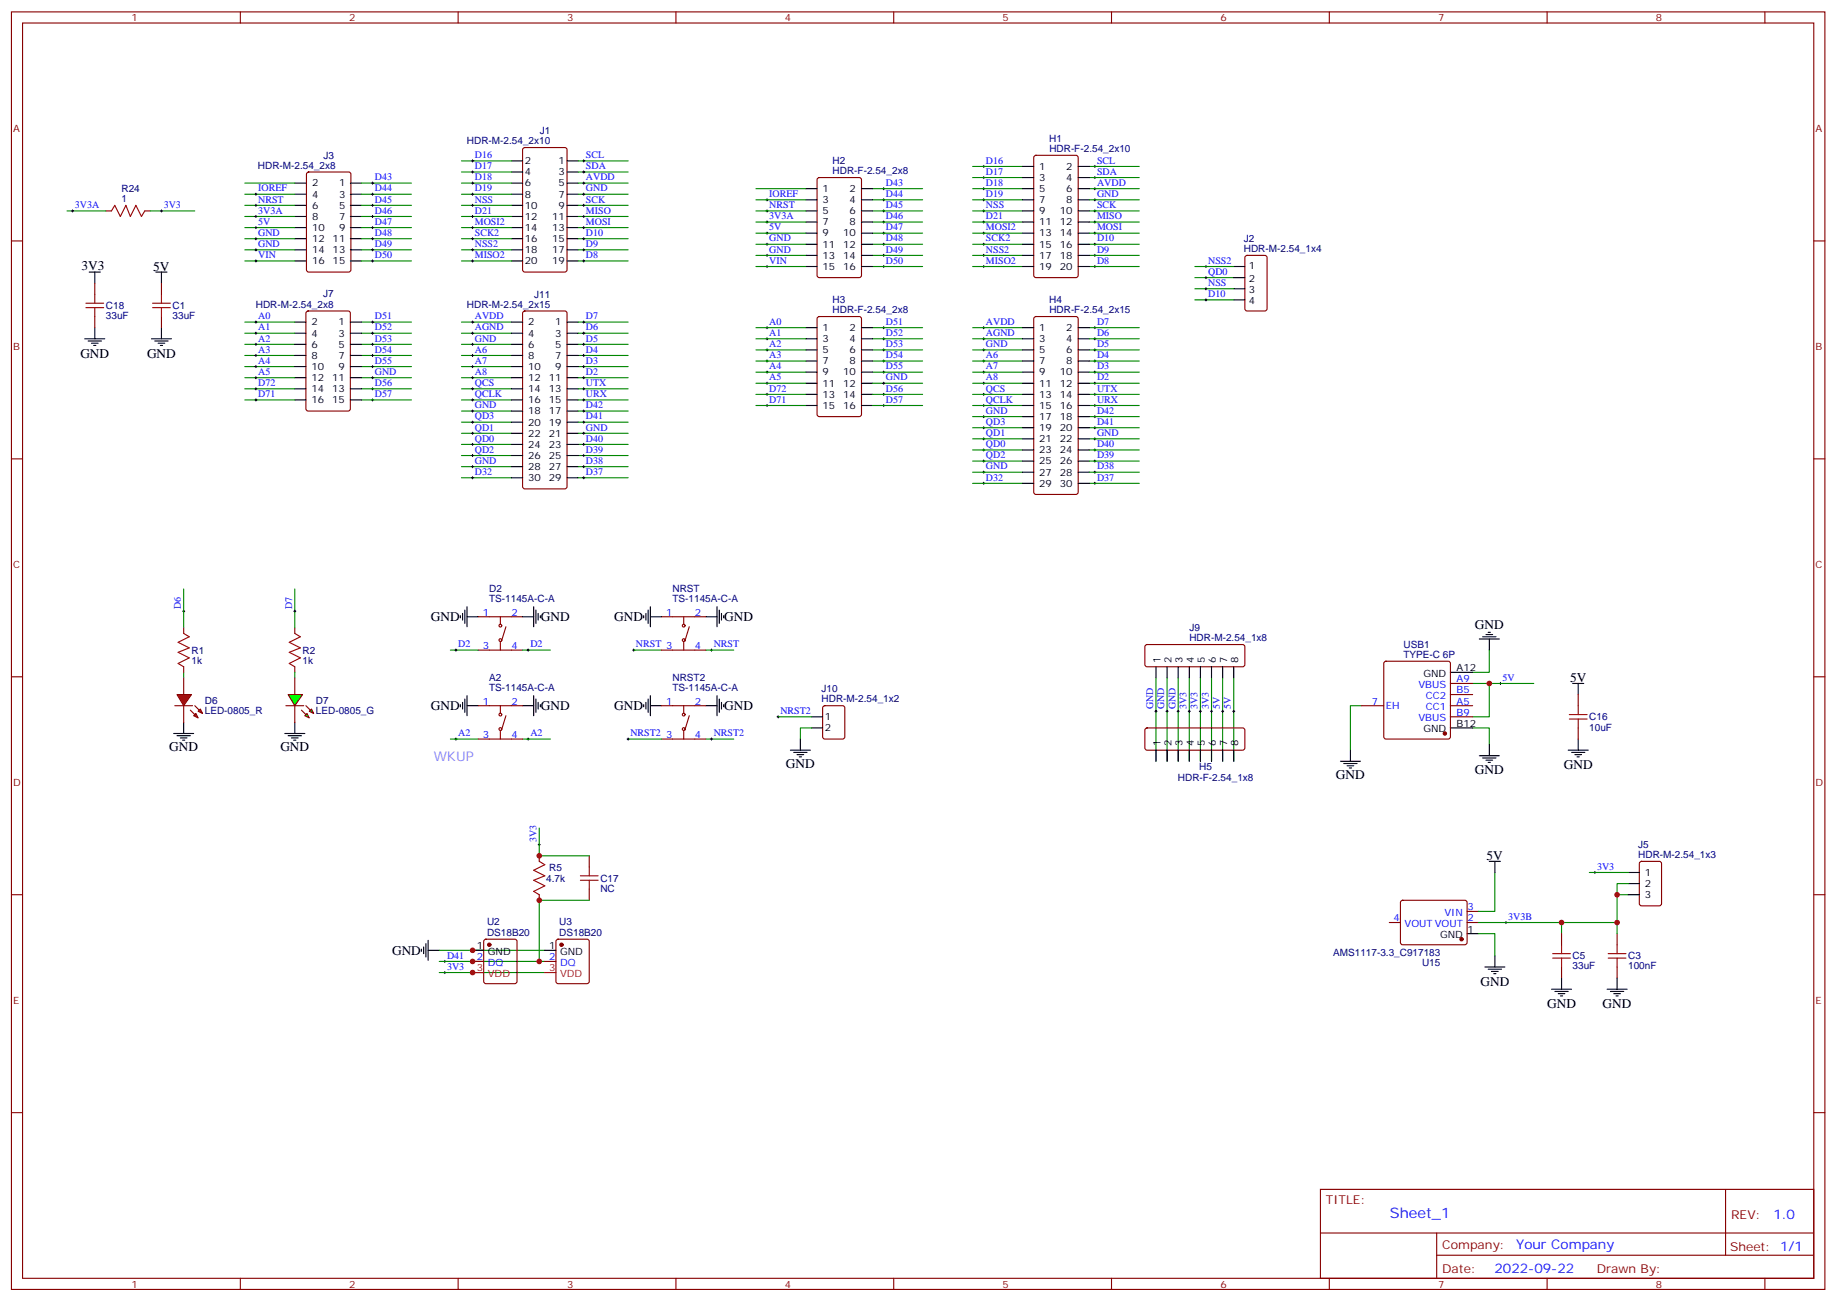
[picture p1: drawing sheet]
<svg xmlns="http://www.w3.org/2000/svg" width="583mm" height="413mm" viewBox="0 0 583 413" stroke-linecap="round" stroke-linejoin="round" font-family="sans-serif">
<g fill="none" stroke="#870000" stroke-width=".35">
<path d="M3.6 3.8h575.8v405.3h-575.8zM7.2 7.3h568.6v398.3h-568.6zM76.3 3.8v3.5M145.5 3.8v3.5M214.6 3.8v3.5M283.7 3.8v3.5M352.9 3.8v3.5M422 3.8v3.5M491.2 3.8v3.5M560.3 3.8v3.5M97.5 54.8l.5-.2h12.7l.7 .4v30.6l-.5 .7h-12.9l-.6-.4-.1-30.6zM166.1 47l.5-.2h12.7l.7 .4v38.4l-.4 .7h-13l-.6-.4-.1-38.4z"/>
<path d="M3.6 76.4h3.6M575.8 76.4h3.6M3.6 145.6h3.6M575.8 145.6h3.6M3.6 214.7h3.6M575.8 214.7h3.6M3.6 283.9h3.6M575.8 283.9h3.6M3.6 353h3.6M575.8 353h3.6M419.2 377.4h156.6v28.2h-156.6zM547.8 377.4v20.9"/>
<path d="M419.2 391.2h156.5M456.1 398.3h119.6M456.1 391.2v14.1M76.3 405.6v3.5M145.5 405.6v3.5M214.6 405.6v3.5M283.7 405.6v3.5M352.9 405.6v3.5M422 405.6v3.5M491.2 405.6v3.5M560.3 405.6v3.5"/>
</g>
<g fill="none" stroke="#000" stroke-width=".35">
<path d="M93.6 58.1h3.5M111.2 58.1h3.6M162.4 58.1h3.5M162.4 51h3.5M162.4 54.6h3.5M180 58.1h3.6M180 51h3.6M180 54.6h3.6M93.6 61.6h3.5M93.6 65.2h3.5M93.6 68.7h3.5M93.6 72.2h3.5"/>
<path d="M93.6 75.7h3.5M93.6 79.3h3.5M111.2 61.6h3.6M111.2 65.2h3.6M111.2 68.7h3.6M111.2 72.2h3.6M111.2 75.7h3.6M111.2 79.3h3.6M162.4 61.6h3.5M162.4 65.2h3.5M162.4 68.7h3.5M162.4 72.2h3.5"/>
<path d="M162.4 75.7h3.5M162.4 79.3h3.5M180 61.6h3.6M180 65.2h3.6M180 68.7h3.6M180 72.2h3.6M180 75.7h3.6M180 79.3h3.6M28.3 86.3h3.6M30.1 86.3v3.6M93.6 82.8h3.5M111.2 82.8h3.6"/>
<path d="M162.4 82.8h3.5M180 82.8h3.6M26.9 107.5h6.4M28 108.2h4.2M29 108.9h2.2M29.7 109.6h.7M30.1 104v3.5M55.1 232.7h6.4M56.2 233.4h4.2M57.3 234.1h2.1M58 234.8h.7M58.3 229.2v3.5"/>
</g>
<path d="M58 193.9h.7M58.3 193.6v.7" fill="none" stroke="#000" stroke-width=".32"/>
<path d="M58.3 213.3v1.8" fill="none" stroke="#008700" stroke-width=".35"/>
<g fill="#f00" stroke="#870000" stroke-width=".35">
<path d="M56.2 220.4h4.6l-2.5 3.5z"/>
<path d="M55.5 223.9h5.6z"/>
</g>
<g fill="#870000" stroke="#870000" stroke-width=".35">
<path d="M61.8 223.9l1.5 1.4z"/>
<path d="M60.4 225.3l1.4 1.4z"/>
</g>
<g fill="#f00" stroke="#870000" stroke-width=".35">
<path d="M62.9 225.7l.7-.7 .7 1.4z"/>
<path d="M61.5 227.1l.7-.7 .7 1.4z"/>
</g>
<g fill="none" stroke="#870000" stroke-width=".35">
<path d="M259.6 56.5l.5-.2h12.7l.7 .5v30.6l-.5 .6-12.9 .1-.6-.5-.1-30.6zM328.4 49.5l.5-.2h12.7l.6 .4 .1 37.7-.5 .6-12.9 .1-.7-.5v-37.6zM259.6 100.6l.5-.2h12.7l.7 .5v30.6l-.5 .6-12.9 .1-.6-.5-.1-30.6zM328.4 100.6l.5-.2h12.7l.6 .5 .1 55.3-.5 .6-12.9 .1-.7-.5v-55.3zM58.3 199.2v1.8M93.6 199.2v1.8M151.8 195.7h14.1M158.9 195.7v2.5M160.6 198.9l-1.4 4.5M58.3 211.6v1.7M58.3 215.1v5.3M93.6 211.6v1.7"/>
<path d="M93.6 215.1v5.3M151.8 206.3h14.1M158.9 203.8v2.5M58.3 223.9v5.3M93.6 223.9v5.3"/>
<circle cx="158.9" cy="198.5" r=".44"/>
<circle cx="158.9" cy="203.1" r=".44"/>
</g>
<g fill="none" stroke="#008700" stroke-width=".35">
<path d="M77.7 58.1h15.9M114.8 58.1h15.8M146.5 51h15.9M146.5 54.6h15.9M146.5 58.1h15.9M183.6 51h15.8M183.6 54.6h15.8M183.6 58.1h15.8M240 59.9h15.9M277 59.9h15.9M308.8 59.9h15.9M308.8 52.8h15.9"/>
<path d="M308.8 56.3h15.9M345.8 59.9h15.9M345.8 52.8h15.9M345.8 56.3h15.9M77.7 61.6h15.9M77.7 65.2h15.9M77.7 68.7h15.9M77.7 72.2h15.9M77.7 75.7h15.9M77.7 79.3h15.9M114.8 61.6h15.8M114.8 65.2h15.8"/>
<path d="M114.8 68.7h15.8M114.8 72.2h15.8M114.8 75.7h15.8M114.8 79.3h15.8M146.5 61.6h15.9M146.5 65.2h15.9M146.5 68.7h15.9M146.5 72.2h15.9M146.5 75.7h15.9M146.5 79.3h15.9M183.6 61.6h15.8M183.6 65.2h15.8"/>
<path d="M183.6 68.7h15.8M183.6 72.2h15.8M183.6 75.7h15.8M183.6 79.3h15.8M240 77.5h15.9M240 74h15.9M240 70.4h15.9M240 66.9h15.9M240 63.4h15.9M277 77.5h15.9M277 74h15.9M277 70.4h15.9"/>
<path d="M277 66.9h15.9M277 63.4h15.9M308.8 77.5h15.9M308.8 74h15.9M308.8 70.4h15.9M308.8 66.9h15.9M308.8 63.4h15.9M345.8 77.5h15.9M345.8 74h15.9M345.8 70.4h15.9M345.8 66.9h15.9M345.8 63.4h15.9"/>
<path d="M77.7 82.8h15.9M114.8 82.8h15.8M146.5 82.8h15.9M183.6 82.8h15.8M240 84.6h15.9M240 81h15.9M277 84.6h15.9M277 81h15.9M308.8 84.6h15.9M308.8 81h15.9M345.8 84.6h15.9M345.8 81h15.9"/>
<path d="M77.7 102.2h15.9M77.7 105.7h15.9M77.7 109.3h15.9M77.7 112.8h15.9M77.7 116.3h15.9M77.7 119.8h15.9M114.8 102.2h15.8M114.8 105.7h15.8M114.8 109.3h15.8M114.8 112.8h15.8M114.8 116.3h15.8M146.5 102.2h15.9"/>
<path d="M146.5 105.7h15.9M146.5 109.3h15.9M146.5 112.8h15.9M146.5 116.3h15.9M146.5 119.8h15.9M183.6 102.2h15.8M183.6 105.7h15.8M183.6 109.3h15.8M183.6 112.8h15.8M183.6 116.3h15.8M183.6 119.8h15.8M240 118.1h15.9"/>
<path d="M240 114.5h15.9M240 111h15.9M240 107.5h15.9M240 104h15.9M277 118.1h15.9M277 114.5h15.9M277 111h15.9M277 107.5h15.9M277 104h15.9M308.8 118.1h15.9M308.8 114.5h15.9M308.8 111h15.9"/>
<path d="M308.8 107.5h15.9M308.8 104h15.9M345.8 118.1h15.9M345.8 114.5h15.9M345.8 111h15.9M345.8 107.5h15.9M345.8 104h15.9M77.7 123.4h15.9M77.7 126.9h15.9M146.5 123.4h15.9M146.5 126.9h15.9M146.5 130.4h15.9"/>
<path d="M146.5 133.9h15.9M146.5 137.5h15.9M183.6 123.4h15.8M183.6 126.9h15.8M183.6 130.4h15.8M183.6 133.9h15.8M183.6 137.5h15.8M240 128.7h15.9M240 125.1h15.9M240 121.6h15.9M308.8 139.2h15.9M308.8 128.7h15.9"/>
<path d="M308.8 125.1h15.9M308.8 121.6h15.9M308.8 135.7h15.9M308.8 132.2h15.9M345.8 139.2h15.9M345.8 128.7h15.9M345.8 125.1h15.9M345.8 121.6h15.9M345.8 135.7h15.9M345.8 132.2h15.9M146.5 141h15.9M146.5 144.5h15.9"/>
<path d="M146.5 148.1h15.9M146.5 151.6h15.9M183.6 141h15.8M183.6 144.5h15.8M183.6 148.1h15.8M183.6 151.6h15.8M308.8 153.4h15.9M308.8 149.8h15.9M308.8 146.3h15.9M308.8 142.8h15.9M345.8 153.4h15.9M345.8 149.8h15.9"/>
<path d="M345.8 146.3h15.9M345.8 142.8h15.9M58.3 186.9v12.3M93.6 186.9v12.3M93.6 213.3v1.8M143 206.3h8.8M165.9 206.3h8.8"/>
</g>
<path d="M58.3 201l1.8 1-3.5 1.8 3.5 1.8-3.5 1.4 3.5 1.7-3.5 1.8 1.7 1.1M93.6 201l1.8 1-3.6 1.8 3.6 1.8-3.6 1.4 3.6 1.7-3.6 1.8 1.8 1.1" fill="none" stroke="#a10000" stroke-width=".35"/>
<g fill="none" stroke="#000" stroke-width=".32">
<path d="M117.9 58.1h.7M118.3 57.7v.8M149.7 51h.7M149.7 54.6h.7M149.7 58.1h.7M150 50.7v.7M150 54.2v.7M150 57.7v.8M185 51h.7M185 54.6h.7M185 58.1h.7M185.3 50.7v.7"/>
<path d="M185.3 54.2v.7M185.3 57.7v.8M280.2 59.9h.7M280.6 59.5v.7M312 59.9h.7M312 56.3h.7M312 52.8h.7M312.3 52.5v.7M312.3 56v.7M312.3 59.5v.7M347.2 59.9h.7M347.2 56.3h.7"/>
<path d="M347.2 52.8h.7M347.6 52.5v.7M347.6 56v.7M347.6 59.5v.7M80.9 61.6h.7M80.9 65.2h.7M80.9 68.7h.7M80.9 72.2h.7M80.9 75.7h.7M80.9 79.3h.7M81.2 61.3v.7M81.2 64.8v.7"/>
<path d="M81.2 68.3v.7M81.2 71.9v.7M81.2 75.4v.7M81.2 78.9v.7M117.9 61.6h.7M117.9 65.2h.7M117.9 68.7h.7M117.9 72.2h.7M117.9 75.7h.7M117.9 79.3h.7M118.3 61.3v.7M118.3 64.8v.7"/>
<path d="M118.3 68.3v.7M118.3 71.9v.7M118.3 75.4v.7M118.3 78.9v.7M149.7 61.6h.7M149.7 65.2h.7M149.7 68.7h.7M149.7 72.2h.7M149.7 75.7h.7M149.7 79.3h.7M150 61.3v.7M150 64.8v.7"/>
<path d="M150 68.3v.7M150 71.9v.7M150 75.4v.7M150 78.9v.7M185 61.6h.7M185 65.2h.7M185 68.7h.7M185 72.2h.7M185 75.7h.7M185 79.3h.7M185.3 61.3v.7M185.3 64.8v.7"/>
<path d="M185.3 68.3v.7M185.3 71.9v.7M185.3 75.4v.7M185.3 78.9v.7M243.2 77.5h.7M243.2 74h.7M243.2 70.4h.7M243.2 66.9h.7M243.2 63.4h.7M243.5 63v.7M243.5 66.6v.7M243.5 70.1v.7"/>
<path d="M243.5 73.6v.7M243.5 77.2v.7M280.2 77.5h.7M280.2 74h.7M280.2 70.4h.7M280.2 66.9h.7M280.2 63.4h.7M280.6 63v.7M280.6 66.6v.7M280.6 70.1v.7M280.6 73.6v.7M280.6 77.2v.7"/>
<path d="M312 77.5h.7M312 74h.7M312 70.4h.7M312 66.9h.7M312 63.4h.7M312.3 63v.7M312.3 66.6v.7M312.3 70.1v.7M312.3 73.6v.7M312.3 77.2v.7M347.2 77.5h.7M347.2 74h.7"/>
<path d="M347.2 70.4h.7M347.2 66.9h.7M347.2 63.4h.7M347.6 63v.7M347.6 66.6v.7M347.6 70.1v.7M347.6 73.6v.7M347.6 77.2v.7M80.9 82.8h.7M81.2 82.4v.7M117.9 82.8h.7M118.3 82.4v.7"/>
<path d="M149.7 82.8h.7M150 82.4v.7M185 82.8h.7M185.3 82.4v.7M243.2 84.6h.7M243.2 81h.7M243.5 80.7v.7M243.5 84.2v.7M280.2 84.6h.7M280.2 81h.7M280.6 80.7v.7M280.6 84.2v.7"/>
<path d="M312 84.6h.7M312 81h.7M312.3 80.7v.7M312.3 84.2v.7M347.2 84.6h.7M347.2 81h.7M347.6 80.7v.7M347.6 84.2v.7M80.9 102.2h.7M80.9 105.7h.7M80.9 109.3h.7M80.9 112.8h.7"/>
<path d="M80.9 116.3h.7M80.9 119.8h.7M81.2 101.8v.8M81.2 105.4v.7M81.2 108.9v.7M81.2 112.4v.7M81.2 116v.7M81.2 119.5v.7M117.9 102.2h.7M117.9 105.7h.7M117.9 109.3h.7M117.9 112.8h.7"/>
<path d="M117.9 116.3h.7M118.3 101.8v.8M118.3 105.4v.7M118.3 108.9v.7M118.3 112.4v.7M118.3 116v.7M149.7 102.2h.7M149.7 105.7h.7M149.7 109.3h.7M149.7 112.8h.7M149.7 116.3h.7M149.7 119.8h.7"/>
<path d="M150 101.8v.8M150 105.4v.7M150 108.9v.7M150 112.4v.7M150 116v.7M150 119.5v.7M185 102.2h.7M185 105.7h.7M185 109.3h.7M185 112.8h.7M185 116.3h.7M185 119.8h.7"/>
<path d="M185.3 101.8v.8M185.3 105.4v.7M185.3 108.9v.7M185.3 112.4v.7M185.3 116v.7M185.3 119.5v.7M243.2 118.1h.7M243.2 114.5h.7M243.2 111h.7M243.2 107.5h.7M243.2 104h.7M243.5 103.6v.7"/>
<path d="M243.5 107.1v.7M243.5 110.7v.7M243.5 114.2v.7M243.5 117.7v.7M280.2 118.1h.7M280.2 114.5h.7M280.2 111h.7M280.2 107.5h.7M280.2 104h.7M280.6 103.6v.7M280.6 107.1v.7M280.6 110.7v.7"/>
<path d="M280.6 114.2v.7M280.6 117.7v.7M312 118.1h.7M312 114.5h.7M312 111h.7M312 107.5h.7M312 104h.7M312.3 103.6v.7M312.3 107.1v.7M312.3 110.7v.7M312.3 114.2v.7M312.3 117.7v.7"/>
<path d="M347.2 118.1h.7M347.2 114.5h.7M347.2 111h.7M347.2 107.5h.7M347.2 104h.7M347.6 103.6v.7M347.6 107.1v.7M347.6 110.7v.7M347.6 114.2v.7M347.6 117.7v.7M80.9 123.4h.7M80.9 126.9h.7"/>
<path d="M81.2 123v.7M81.2 126.5v.7M149.7 123.4h.7M149.7 126.9h.7M149.7 130.4h.7M149.7 133.9h.7M149.7 137.5h.7M150 123v.7M150 126.5v.7M150 130.1v.7M150 133.6v.7M150 137.1v.7"/>
<path d="M185 123.4h.7M185 126.9h.7M185 130.4h.7M185 133.9h.7M185 137.5h.7M185.3 123v.7M185.3 126.5v.7M185.3 130.1v.7M185.3 133.6v.7M185.3 137.1v.7M243.2 128.7h.7M243.2 125.1h.7"/>
<path d="M243.2 121.6h.7M243.5 121.2v.8M243.5 124.8v.7M243.5 128.3v.7M312 128.7h.7M312 132.2h.7M312 135.7h.7M312 139.2h.7M312 125.1h.7M312 121.6h.7M312.3 121.2v.8M312.3 124.8v.7"/>
<path d="M312.3 128.3v.7M312.3 131.8v.7M312.3 135.4v.7M312.3 138.9v.7M347.2 128.7h.7M347.2 132.2h.7M347.2 135.7h.7M347.2 139.2h.7M347.2 125.1h.7M347.2 121.6h.7M347.6 121.2v.8M347.6 124.8v.7"/>
<path d="M347.6 128.3v.7M347.6 131.8v.7M347.6 135.4v.7M347.6 138.9v.7M149.7 141h.7M149.7 144.5h.7M149.7 148.1h.7M149.7 151.6h.7M150 140.7v.7M150 144.2v.7M150 147.7v.7M150 151.2v.7"/>
<path d="M185 141h.7M185 144.5h.7M185 148.1h.7M185 151.6h.7M185.3 140.7v.7M185.3 144.2v.7M185.3 147.7v.7M185.3 151.2v.7M312 142.8h.7M312 146.3h.7M312 149.8h.7M312 153.4h.7"/>
<path d="M312.3 142.4v.7M312.3 145.9v.7M312.3 149.5v.7M312.3 153v.7M347.2 142.8h.7M347.2 146.3h.7M347.2 149.8h.7M347.2 153.4h.7M347.6 142.4v.7M347.6 145.9v.7M347.6 149.5v.7M347.6 153v.7"/>
<path d="M93.2 193.9h.7M93.6 193.6v.7M144.4 206.3h.7M144.7 205.9v.7M167.3 206.3h.7M167.7 205.9v.7"/>
</g>
<g fill="none" stroke="#000" stroke-width=".35">
<path d="M255.9 59.9h3.5M273.5 59.9h3.5M324.7 59.9h3.5M324.7 52.8h3.5M324.7 56.3h3.5M342.3 59.9h3.5M342.3 52.8h3.5M342.3 56.3h3.5M255.9 63.4h3.5M255.9 66.9h3.5M255.9 70.4h3.5M255.9 74h3.5"/>
<path d="M255.9 77.5h3.5M273.5 63.4h3.5M273.5 66.9h3.5M273.5 70.4h3.5M273.5 74h3.5M273.5 77.5h3.5M324.7 63.4h3.5M324.7 66.9h3.5M324.7 70.4h3.5M324.7 74h3.5M324.7 77.5h3.5M342.3 63.4h3.5"/>
<path d="M342.3 66.9h3.5M342.3 70.4h3.5M342.3 74h3.5M342.3 77.5h3.5M255.9 81h3.5M255.9 84.6h3.5M273.5 81h3.5M273.5 84.6h3.5M324.7 81h3.5M324.7 84.6h3.5M342.3 81h3.5M342.3 84.6h3.5"/>
<path d="M255.9 104h3.5M255.9 107.5h3.5M255.9 111h3.5M255.9 114.5h3.5M255.9 118.1h3.5M273.5 104h3.5M273.5 107.5h3.5M273.5 111h3.5M273.5 114.5h3.5M273.5 118.1h3.5M324.7 104h3.5M324.7 107.5h3.5"/>
<path d="M324.7 111h3.5M324.7 114.5h3.5M324.7 118.1h3.5M342.3 104h3.5M342.3 107.5h3.5M342.3 111h3.5M342.3 114.5h3.5M342.3 118.1h3.5M255.9 121.6h3.5M255.9 125.1h3.5M255.9 128.7h3.5M273.5 121.6h3.5"/>
<path d="M273.5 125.1h3.5M273.5 128.7h3.5M324.7 121.6h3.5M324.7 125.1h3.5M324.7 128.7h3.5M324.7 132.2h3.5M324.7 135.7h3.5M324.7 139.2h3.5M342.3 121.6h3.5M342.3 125.1h3.5M342.3 128.7h3.5M342.3 132.2h3.5"/>
<path d="M342.3 135.7h3.5M342.3 139.2h3.5M324.7 142.8h3.5M324.7 146.3h3.5M324.7 149.8h3.5M324.7 153.4h3.5M342.3 142.8h3.5M342.3 146.3h3.5M342.3 149.8h3.5M342.3 153.4h3.5M90.4 232.7h6.4M91.5 233.4h4.2"/>
<path d="M92.5 234.1h2.2M93.2 234.8h.7M93.6 229.2v3.5"/>
</g>
<g fill="#0f0" stroke="#870000" stroke-width=".35">
<path d="M96.8 227.1l.7-.7 .7 1.4z"/>
<path d="M98.2 225.7l.7-.7 .7 1.4z"/>
</g>
<g fill="#870000" stroke="#870000" stroke-width=".35">
<path d="M95.7 225.3l1.4 1.4z"/>
<path d="M97.1 223.9l1.4 1.4z"/>
</g>
<path d="M90.8 223.9h5.6z" fill="#f00" stroke="#870000" stroke-width=".35"/>
<path d="M91.5 220.4h4.6l-2.5 3.5z" fill="#0f0" stroke="#870000" stroke-width=".35"/>
<g fill="none" stroke="#000" stroke-width=".32">
<path d="M22.7 66.9h.7M23 66.6v.7M50.9 66.9h.7M51.3 66.6v.7M382.5 91.6h.7M382.5 84.6h.7M382.5 88.1h.7M382.5 95.1h.7M382.9 84.2v.7M382.9 87.7v.7M382.9 91.3v.7M382.9 94.8v.7"/>
<path d="M117.9 119.8h.7M118.3 119.5v.7M117.9 126.9h.7M117.9 123.4h.7M118.3 123v.7M118.3 126.5v.7M280.2 128.7h.7M280.2 125.1h.7M280.2 121.6h.7M280.6 121.2v.8M280.6 124.8v.7M280.6 128.3v.7"/>
<path d="M200.8 206.3h.7M201.2 205.9v.7M225.5 206.3h.7M225.9 205.9v.7M476 216.9h.7M476.4 216.5v.7M144.4 234.5h.7M144.7 234.1v.7M167.3 234.5h.7M167.7 234.1v.7M199.1 234.5h.7M199.4 234.1v.7"/>
<path d="M225.5 234.5h.7M225.9 234.1v.7M246.7 227.4h.7M247.1 227.1v.7M366.6 225.7h.7M367 225.3v.7M370.2 225.7h.7M370.5 225.3v.7M373.7 225.7h.7M374.1 225.3v.7M377.2 225.7h.7M377.6 225.3v.7"/>
<path d="M380.8 225.7h.7M381.1 225.3v.7M384.3 225.7h.7M384.6 225.3v.7M387.8 225.7h.7M388.2 225.3v.7M391.3 225.7h.7M391.7 225.3v.7M170.9 268h.7M171.2 267.7v.7M506 276.8h.7M506.3 276.5v.7"/>
<path d="M477.8 292.7h.7M478.1 292.3v.8M140.9 305h.7M140.9 308.6h.7M141.2 304.7v.7M141.2 308.2v.7"/>
</g>
<g fill="none" stroke="#008700" stroke-width=".35">
<path d="M21.3 66.9h12.3M47.7 66.9h14.1M379.3 91.6h12.4M379.3 95.1h12.4M379.3 88.1h12.4M379.3 84.6h12.4M114.8 119.8h15.8M114.8 126.9h15.8M114.8 123.4h15.8M277 128.7h15.9M277 125.1h15.9M277 121.6h15.9"/>
<path d="M201.2 206.3h8.8M224.1 206.3h8.8M367 215.1v26.4M370.5 215.1v26.4M374.1 215.1v26.4M377.6 215.1v26.4M381.1 215.1v26.4M384.6 215.1v26.4M388.2 215.1v26.4M391.7 215.1v26.4M467.5 216.9h19.4M472.8 206.3v7h-5.3"/>
<path d="M472.8 216.9v10.5h-5.3M143 234.5h8.8M165.9 234.5h8.8M199.4 234.5h10.6M224.1 234.5h8.8M247.1 227.4h10.5M257.6 231h-3.5v3.5M432.3 223.9h-3.6v14.1M467.5 231h5.3v5.3M171.2 262.7v8.8h15.9M474.6 276.8v12.4h-5.3M504.6 276.8h12.3"/>
<path d="M187.1 285.6h-15.9v19.4M469.3 292.7h44.1v3.5M469.3 296.2h5.3v7.1M495.8 292.7v3.5M516.9 283.9h-3.5v8.8M516.9 280.4h-3.5v3.5M139.5 308.6h33.5M139.5 305h33.5M139.5 301.5h33.5"/>
</g>
<g fill="none" stroke="#870000" stroke-width=".35">
<path d="M33.6 66.9h1.8M46 66.9h1.7M30.1 89.9v3.5M51.3 89.9v3.5M97.4 98.9l.4-.2h12.7l.7 .4v30.6l-.4 .7h-13l-.6-.4-.1-30.6zM166.1 98.9l.5-.2h12.7l.7 .4v55.3l-.4 .7h-13l-.6-.4-.1-55.3zM395.5 81.2l.4-.2h5.7l.6 .5 .1 16.5-.5 .6-5.9 .1-.6-.5-.1-16.5zM30.1 100.4v3.6M51.3 100.4v3.6M210 195.7h14.1M217.1 195.7v2.5M218.8 198.9l-1.4 4.5"/>
<path d="M210 206.3h14.1M217.1 203.8v2.5M363.7 204.7l.5-.2h30.3l.5 .2 .2 .5v5.7l-.2 .5-.5 .2h-30.3l-.5-.3-.2-.4v-5.7zM439.5 210l.5-.2h19.8l.5 .2 .2 .5v23.3l-.3 .5-.4 .2h-19.8l-.5-.2-.2-.5v-23.3zM460.5 216.9h7M151.8 234.5h14.1M151.8 223.9h14.1M158.9 223.9v2.5M158.9 232v2.5M160.6 227.1l-1.4 4.6M210 234.5h14.1M210 223.9h14.1"/>
<path d="M217.1 223.9v2.5M217.1 232v2.5M218.8 227.1l-1.4 4.6M261.4 224.1l.5-.2h5.6l.7 .4v9.5l-.4 .6-5.9 .1-.7-.5v-9.4zM363.7 231.2l.5-.2h30.3l.5 .2 .2 .5v5.6l-.2 .5-.5 .2h-30.3l-.5-.2-.2-.5v-5.6zM432.3 223.9h7M460.5 223.9h7M460.5 220.4h7M460.5 227.4h7M501.1 220.4v3.5M501.1 231v3.5M171.2 271.5v1.8"/>
<path d="M187.1 271.5v3.6M520.7 273.5l.5-.2h5.6l.7 .4v13l-.5 .7h-5.8l-.7-.5v-12.9zM153.8 298.2l.5-.2h9.1l.5 .2 .2 .5v12.7l-.2 .5-.5 .2h-9.1l-.5-.2-.2-.5v-12.7zM171.2 283.9v1.7M176.7 298.2l.5-.2h9.2l.5 .2 .2 .5v12.7l-.3 .5-.4 .2h-9.2l-.5-.2-.2-.5v-12.7zM187.1 282.1v3.5M441.1 292.7h3.5M444.8 285.9l.5-.3 20 .1 .5 .6-.1 13-.6 .5-20.1-.1-.4-.7v-12.7zM465.8 292.7h3.5M465.8 289.2h3.5M495.8 296.2v3.6M513.4 296.2v3.6"/>
<path d="M150 305h3.6M173 305h3.5M495.8 306.8v3.5M513.4 306.8v3.5"/>
<circle cx="217.1" cy="198.5" r=".44"/>
<circle cx="217.1" cy="203.1" r=".44"/>
<circle cx="158.9" cy="226.7" r=".44"/>
<circle cx="158.9" cy="231.3" r=".44"/>
<circle cx="217.1" cy="226.7" r=".44"/>
<circle cx="217.1" cy="231.3" r=".44"/>
</g>
<g fill="none" stroke="#000" stroke-width=".35">
<path d="M49.5 86.3h3.5M51.3 86.3v3.6M391.7 84.6h3.5M391.7 88.1h3.5M391.7 91.6h3.5M391.7 95.1h3.5M48.1 107.5h6.3M49.1 108.2h4.3M50.2 108.9h2.1M50.9 109.6h.7M51.3 104v3.5M93.6 102.2h3.5"/>
<path d="M93.6 105.7h3.5M93.6 109.3h3.5M93.6 112.8h3.5M93.6 116.3h3.5M93.6 119.8h3.5M111.2 102.2h3.6M111.2 105.7h3.6M111.2 109.3h3.6M111.2 112.8h3.6M111.2 116.3h3.6M111.2 119.8h3.6M162.4 102.2h3.5"/>
<path d="M162.4 105.7h3.5M162.4 109.3h3.5M162.4 112.8h3.5M162.4 116.3h3.5M162.4 119.8h3.5M180 102.2h3.6M180 105.7h3.6M180 109.3h3.6M180 112.8h3.6M180 116.3h3.6M180 119.8h3.6M93.6 123.4h3.5"/>
<path d="M93.6 126.9h3.5M111.2 123.4h3.6M111.2 126.9h3.6M162.4 123.4h3.5M162.4 126.9h3.5M162.4 130.4h3.5M162.4 133.9h3.5M162.4 137.5h3.5M180 123.4h3.6M180 126.9h3.6M180 130.4h3.6M180 133.9h3.6"/>
<path d="M180 137.5h3.6M162.4 141h3.5M162.4 144.5h3.5M162.4 148.1h3.5M162.4 151.6h3.5M180 141h3.6M180 144.5h3.6M180 148.1h3.6M180 151.6h3.6M146.2 195.3v.7M146.9 194.6v2.1M147.6 193.6v4.2"/>
<path d="M148.3 195.7h3.5M148.3 192.5v6.4M165.9 195.7h3.5M169.4 192.5v6.4M170.1 193.6v4.2M170.9 194.6v2.1M171.6 195.3v.7M204.4 195.3v.7M205.1 194.6v2.1M205.8 193.6v4.2M206.5 195.7h3.5M206.5 192.5v6.4"/>
<path d="M224.1 195.7h3.5M227.6 192.5v6.4M228.4 193.6v4.2M229.1 194.6v2.1M229.8 195.3v.7M367 211.6v3.5M370.5 211.6v3.5M374.1 211.6v3.5M377.6 211.6v3.5M381.1 211.6v3.5M384.6 211.6v3.5M388.2 211.6v3.5"/>
<path d="M391.7 211.6v3.5M460.5 213.3h7M469.7 202.7h6.3M470.7 202h4.2M471.8 201.3h2.1M472.5 200.6h.7M472.8 202.7v3.6M499.3 216.9h3.5M501.1 216.9v3.5M146.2 223.6v.7M146.9 222.8v2.2M147.6 221.8v4.2"/>
<path d="M148.3 220.7v6.4M148.3 223.9h3.5M165.9 223.9h3.5M169.4 220.7v6.4M170.1 221.8v4.2M170.9 222.8v2.2M171.6 223.6v.7M204.4 223.6v.7M205.1 222.8v2.2M205.8 221.8v4.2M206.5 220.7v6.4M206.5 223.9h3.5"/>
<path d="M224.1 223.9h3.5M227.6 220.7v6.4M228.4 221.8v4.2M229.1 222.8v2.2M229.8 223.6v.7M250.9 238h6.4M252 238.7h4.2M253 239.4h2.2M254.1 234.5v3.5M257.6 227.4h3.6M257.6 231h3.6M367 238v3.5"/>
<path d="M370.5 238v3.5M374.1 238v3.5M377.6 238v3.5M381.1 238v3.5M384.6 238v3.5M388.2 238v3.5M391.7 238v3.5M428.7 238v3.5M460.5 231h7M469.7 239.8h6.3M472.8 236.3v3.5M497.9 238h6.3"/>
<path d="M498.9 238.7h4.3M500 239.4h2.1M501.1 234.5v3.5M253.8 240.1h.7M425.6 241.5h6.3M426.6 242.3h4.2M427.7 243h2.1M428.4 243.7h.7M470.7 240.5h4.2M471.8 241.2h2.1M472.5 241.9h.7M500.7 240.1h.7"/>
<path d="M472.8 273.3h3.6M474.6 273.3v3.5M516.9 276.8h3.6M135.2 299.4v4.2M135.9 298.3v6.4M465.8 296.2h3.5M516.9 283.9h3.6M516.9 280.4h3.6M133.8 301.2v.7M134.5 300.5v2.1M135.9 301.5h3.6M150 301.5h3.6"/>
<path d="M173 301.5h3.5M471.4 306.8h6.4M472.5 307.5h4.2M473.5 308.2h2.2M474.2 308.9h.7M474.6 303.3v3.5M492.6 313.9h6.3M493.6 314.6h4.3M494.7 315.3h2.1M495.4 316h.7M495.8 310.3v3.6M510.2 313.9h6.4"/>
<path d="M511.3 314.6h4.2M512.3 315.3h2.2M513 316h.8M513.4 310.3v3.6"/>
</g>
<g fill="none" stroke="#a10000" stroke-width=".35">
<path d="M35.4 66.9l1-1.7 1.8 3.5 1.8-3.5 1.4 3.5 1.7-3.5 1.8 3.5 1.1-1.8M27.3 97.6h5.6M27.3 96.2h5.6M30.1 93.4v2.8M30.1 97.6v2.8M48.4 97.6h5.7M48.4 96.2h5.7M51.3 93.4v2.8M51.3 97.6v2.8M498.2 228.1h5.7M498.2 226.7h5.7M501.1 223.9v2.8"/>
<path d="M501.1 228.1v2.9M171.2 273.3l1.8 1.1-3.6 1.7 3.6 1.8-3.6 1.4 3.6 1.8-3.6 1.7 1.8 1.1M184.3 279.3h5.6M184.3 277.9h5.6M187.1 275.1v2.8M187.1 279.3v2.8M495.8 299.8v2.8M513.4 299.8v2.8M492.9 304h5.7M492.9 302.6h5.7M495.8 304v2.8M510.6 304h5.6"/>
<path d="M510.6 302.6h5.6M513.4 304v2.8"/>
</g>
<g fill="#870000" stroke="#870000" stroke-width=".35">
<circle cx="458.7" cy="232.7" r=".53"/>
<circle cx="464" cy="298" r=".53"/>
<circle cx="178.3" cy="299.8" r=".53"/>
<circle cx="155.3" cy="299.8" r=".53"/>
</g>
<path d="M150 308.6h3.6M173 308.6h3.5" fill="none" stroke="#f00" stroke-width=".35"/>
<g fill="#c00">
<circle cx="472.8" cy="216.9" r=".88"/>
<circle cx="495.8" cy="292.7" r=".88"/>
<circle cx="513.4" cy="292.7" r=".88"/>
<circle cx="513.4" cy="283.9" r=".88"/>
<circle cx="171.2" cy="285.6" r=".88"/>
<circle cx="171.2" cy="271.5" r=".88"/>
<circle cx="171.2" cy="305" r=".88"/>
<circle cx="150" cy="308.6" r=".88"/>
<circle cx="150" cy="305" r=".88"/>
<circle cx="150" cy="301.5" r=".88"/>
</g>
<text font-size="4.6" fill="#00f" x="441.3" y="386.4">Sheet_1</text>
<g font-size="4.2">
<text x="25.9" y="85.6">3V3</text>
<text x="48.7" y="86">5V</text>
<text x="25.5" y="113.6">GND</text>
<text x="46.7" y="113.6">GND</text>
<text x="136.8" y="197.1">GND</text>
<text x="171.7" y="197.1">GND</text>
<text x="195" y="197.1">GND</text>
<text x="229.9" y="197.1">GND</text>
<text x="468.2" y="199.6">GND</text>
<text x="498.5" y="216.5">5V</text>
<text x="136.8" y="225.3">GND</text>
<text x="171.7" y="225.3">GND</text>
<text x="195" y="225.3">GND</text>
<text x="229.9" y="225.3">GND</text>
<text x="53.7" y="238.4">GND</text>
<text x="89" y="238.4">GND</text>
<text x="249.5" y="243.7">GND</text>
<text x="468.2" y="245.4">GND</text>
<text x="496.5" y="244.1">GND</text>
<text x="424.1" y="247.2">GND</text>
<text x="471.9" y="272.9">5V</text>
<text x="124.5" y="302.9">GND</text>
<text x="470" y="312.9">GND</text>
<text x="491.2" y="319.9">GND</text>
<text x="508.8" y="319.9">GND</text>
</g>
<text font-size="4.2" fill="#f0f" x="137.7" y="241.5">WKUP</text>
<g font-size="4.2" fill="#00f">
<text x="563" y="386.6">1.0</text>
<text x="481.4" y="396.2">Your Company</text>
<text x="474.5" y="404">2022-09-22</text>
</g>
<g font-size="3.9" fill="#800">
<text x="421" y="382">TITLE:</text>
<text x="549.6" y="386.6">REV:</text>
<text x="457.9" y="396.2">Company:</text>
<text x="549.2" y="396.8">Sheet: 1/1</text>
<text x="457.9" y="403.8">Date:</text>
<text x="506.9" y="403.9">Drawn By:</text>
</g>
<g font-size="3.2" fill="#800">
<text x="41.7" y="6.8">1</text>
<text x="110.9" y="6.8">2</text>
<text x="180" y="6.8">3</text>
<text x="249.2" y="6.8">4</text>
<text x="318.3" y="6.8">5</text>
<text x="387.5" y="6.8">6</text>
<text x="456.6" y="6.8">7</text>
<text x="525.7" y="6.8">8</text>
<text x="4.2" y="41.9">A</text>
<text x="576.4" y="41.9">A</text>
<text x="4.2" y="111">B</text>
<text x="576.4" y="111">B</text>
<text x="4.2" y="180.2">C</text>
<text x="576.4" y="180.2">C</text>
<text x="4.2" y="249.3">D</text>
<text x="576.4" y="249.3">D</text>
<text x="4.2" y="318.5">E</text>
<text x="576.4" y="318.5">E</text>
<text x="41.7" y="408.6">1</text>
<text x="110.9" y="408.6">2</text>
<text x="180" y="408.6">3</text>
<text x="249.2" y="408.6">4</text>
<text x="318.3" y="408.6">5</text>
<text x="387.5" y="408.6">6</text>
<text x="456.6" y="408.6">7</text>
<text x="525.7" y="408.6">8</text>
</g>
<g font-size="3.2" fill="#000080">
<text x="148.2" y="45.8">HDR-M-2.54_2x10</text>
<text x="171.4" y="42.5">J1</text>
<text x="333.1" y="45">H1</text>
<text x="81.9" y="53.5">HDR-M-2.54_2x8</text>
<text x="102.7" y="50.5">J3</text>
<text x="264.4" y="52.1">H2</text>
<text x="333.1" y="48.2">HDR-F-2.54_2x10</text>
<text x="264.4" y="55.3">HDR-F-2.54_2x8</text>
<text x="38.6" y="64.1">1</text>
<text x="38.6" y="60.9">R24</text>
<text x="394.9" y="76.8">J2</text>
<text x="394.9" y="80">HDR-M-2.54_1x4</text>
<text x="102.6" y="94.4">J7</text>
<text x="169.6" y="94.4">J11</text>
<text x="33.6" y="101.2">33uF</text>
<text x="33.6" y="98.1">C18</text>
<text x="54.8" y="101.2">33uF</text>
<text x="54.8" y="98.1">C1</text>
<text x="81.2" y="97.6">HDR-M-2.54_2x8</text>
<text x="148.2" y="97.6">HDR-M-2.54_2x15</text>
<text x="264.4" y="96.2">H3</text>
<text x="264.4" y="99.4">HDR-F-2.54_2x8</text>
<text x="333.1" y="96.2">H4</text>
<text x="333.1" y="99.4">HDR-F-2.54_2x15</text>
<text x="155.3" y="191">TS-1145A-C-A</text>
<text x="155.3" y="187.8">D2</text>
<text x="213.5" y="191">TS-1145A-C-A</text>
<text x="213.5" y="187.8">NRST</text>
<text x="377.6" y="203.4">HDR-M-2.54_1x8</text>
<text x="377.6" y="200.3">J9</text>
<text x="60.8" y="207.4">R1</text>
<text x="96.1" y="207.4">R2</text>
<text x="445.6" y="208.7">TYPE-C 6P</text>
<text x="445.6" y="205.5">USB1</text>
<text x="60.8" y="210.6">1k</text>
<text x="96.1" y="210.6">1k</text>
<text x="155.3" y="216">A2</text>
<text x="213.5" y="216">NRST2</text>
<text x="155.3" y="219.2">TS-1145A-C-A</text>
<text x="213.5" y="219.2">TS-1145A-C-A</text>
<text x="260.8" y="219.6">J10</text>
<text x="65" y="226.5">LED-0805_R</text>
<text x="65" y="223.3">D6</text>
<text x="100.3" y="226.5">LED-0805_G</text>
<text x="100.3" y="223.3">D7</text>
<text x="260.8" y="222.8">HDR-M-2.54_1x2</text>
<text x="504.6" y="231.8">10uF</text>
<text x="504.6" y="228.6">C16</text>
<text x="380.7" y="244.5">H5</text>
<text x="374" y="247.9">HDR-F-2.54_1x8</text>
<text x="520.1" y="269.1">J5</text>
<text x="520.1" y="272.2">HDR-M-2.54_1x3</text>
<text x="173.4" y="279.7">4.7k</text>
<text x="174.3" y="276.2">R5</text>
<text x="190.6" y="279.7">C17</text>
<text x="190.6" y="282.9">NC</text>
<text x="154.6" y="293.6">U2</text>
<text x="177.6" y="293.6">U3</text>
<text x="154.6" y="296.8">DS18B20</text>
<text x="177.6" y="296.8">DS18B20</text>
<text x="423.2" y="303.4">AMS1117-3.3_C917183</text>
<text x="499.3" y="304.4">C5</text>
<text x="516.9" y="304.4">C3</text>
<text x="451.5" y="306.6">U15</text>
<text x="499.3" y="307.6">33uF</text>
<text x="516.9" y="307.6">100nF</text>
</g>
<g font-size="3.2" fill="#00f">
<text x="150.7" y="50.2">D16</text>
<text x="150.7" y="53.7">D17</text>
<text x="186" y="50.2">SCL</text>
<text x="186" y="53.7">SDA</text>
<text x="313" y="51.9">D16</text>
<text x="348.3" y="51.9">SCL</text>
<text x="119" y="57.2">D43</text>
<text x="150.7" y="57.2">D18</text>
<text x="186" y="57.2">AVDD</text>
<text x="281.3" y="59">D43</text>
<text x="313" y="59">D18</text>
<text x="313" y="55.5">D17</text>
<text x="348.3" y="59">AVDD</text>
<text x="348.3" y="55.5">SDA</text>
<text x="82" y="60.7">IOREF</text>
<text x="82" y="64.3">NRST</text>
<text x="119" y="60.7">D44</text>
<text x="119" y="64.3">D45</text>
<text x="150.7" y="60.7">D19</text>
<text x="150.7" y="64.3">NSS</text>
<text x="186" y="60.7">GND</text>
<text x="186" y="64.3">SCK</text>
<text x="244.2" y="62.5">IOREF</text>
<text x="281.3" y="62.5">D44</text>
<text x="313" y="62.5">D19</text>
<text x="348.3" y="62.5">GND</text>
<text x="23.7" y="66">3V3A</text>
<text x="52" y="66">3V3</text>
<text x="82" y="67.8">3V3A</text>
<text x="82" y="71.3">5V</text>
<text x="119" y="67.8">D46</text>
<text x="119" y="71.3">D47</text>
<text x="150.7" y="67.8">D21</text>
<text x="150.7" y="71.3">MOSI2</text>
<text x="186" y="67.8">MISO</text>
<text x="186" y="71.3">MOSI</text>
<text x="244.2" y="69.6">3V3A</text>
<text x="244.2" y="66">NRST</text>
<text x="281.3" y="69.6">D46</text>
<text x="281.3" y="66">D45</text>
<text x="313" y="69.6">D21</text>
<text x="313" y="66">NSS</text>
<text x="348.3" y="69.6">MISO</text>
<text x="348.3" y="66">SCK</text>
<text x="82" y="74.9">GND</text>
<text x="119" y="74.9">D48</text>
<text x="150.7" y="74.9">SCK2</text>
<text x="186" y="74.9">D10</text>
<text x="244.2" y="76.6">GND</text>
<text x="244.2" y="73.1">5V</text>
<text x="281.3" y="76.6">D48</text>
<text x="281.3" y="73.1">D47</text>
<text x="313" y="76.6">SCK2</text>
<text x="313" y="73.1">MOSI2</text>
<text x="348.3" y="76.6">D10</text>
<text x="348.3" y="73.1">MOSI</text>
<text x="82" y="78.4">GND</text>
<text x="82" y="81.9">VIN</text>
<text x="119" y="78.4">D49</text>
<text x="119" y="81.9">D50</text>
<text x="150.7" y="78.4">NSS2</text>
<text x="150.7" y="81.9">MISO2</text>
<text x="186" y="78.4">D9</text>
<text x="186" y="81.9">D8</text>
<text x="244.2" y="83.7">VIN</text>
<text x="244.2" y="80.2">GND</text>
<text x="281.3" y="83.7">D50</text>
<text x="281.3" y="80.2">D49</text>
<text x="313" y="83.7">MISO2</text>
<text x="313" y="80.2">NSS2</text>
<text x="348.3" y="83.7">D8</text>
<text x="348.3" y="80.2">D9</text>
<text x="383.6" y="83.7">NSS2</text>
<text x="383.6" y="87.2">QD0</text>
<text x="383.6" y="90.7">NSS</text>
<text x="383.6" y="94.3">D10</text>
<text x="82" y="101.3">A0</text>
<text x="119" y="101.3">D51</text>
<text x="150.7" y="101.3">AVDD</text>
<text x="186" y="101.3">D7</text>
<text x="82" y="104.8">A1</text>
<text x="119" y="104.8">D52</text>
<text x="150.7" y="104.8">AGND</text>
<text x="186" y="104.8">D6</text>
<text x="244.2" y="106.6">A1</text>
<text x="244.2" y="103.1">A0</text>
<text x="281.3" y="106.6">D52</text>
<text x="281.3" y="103.1">D51</text>
<text x="313" y="106.6">AGND</text>
<text x="313" y="103.1">AVDD</text>
<text x="348.3" y="106.6">D6</text>
<text x="348.3" y="103.1">D7</text>
<text x="82" y="108.4">A2</text>
<text x="82" y="111.9">A3</text>
<text x="119" y="108.4">D53</text>
<text x="119" y="111.9">D54</text>
<text x="150.7" y="108.4">GND</text>
<text x="150.7" y="111.9">A6</text>
<text x="186" y="108.4">D5</text>
<text x="186" y="111.9">D4</text>
<text x="244.2" y="113.7">A3</text>
<text x="244.2" y="110.1">A2</text>
<text x="281.3" y="113.7">D54</text>
<text x="281.3" y="110.1">D53</text>
<text x="313" y="113.7">A6</text>
<text x="313" y="110.1">GND</text>
<text x="348.3" y="113.7">D4</text>
<text x="348.3" y="110.1">D5</text>
<text x="82" y="115.4">A4</text>
<text x="82" y="119">A5</text>
<text x="119" y="115.4">D55</text>
<text x="119" y="119">GND</text>
<text x="150.7" y="115.4">A7</text>
<text x="150.7" y="119">A8</text>
<text x="186" y="115.4">D3</text>
<text x="186" y="119">D2</text>
<text x="244.2" y="117.2">A4</text>
<text x="281.3" y="117.2">D55</text>
<text x="313" y="117.2">A7</text>
<text x="348.3" y="117.2">D3</text>
<text x="82" y="122.5">D72</text>
<text x="119" y="122.5">D56</text>
<text x="150.7" y="122.5">QCS</text>
<text x="186" y="122.5">UTX</text>
<text x="244.2" y="124.2">D72</text>
<text x="244.2" y="120.7">A5</text>
<text x="281.3" y="124.2">D56</text>
<text x="281.3" y="120.7">GND</text>
<text x="313" y="124.2">QCS</text>
<text x="313" y="120.7">A8</text>
<text x="348.3" y="124.2">UTX</text>
<text x="348.3" y="120.7">D2</text>
<text x="82" y="126">D71</text>
<text x="119" y="126">D57</text>
<text x="150.7" y="126">QCLK</text>
<text x="150.7" y="129.5">GND</text>
<text x="186" y="126">URX</text>
<text x="186" y="129.5">D42</text>
<text x="244.2" y="127.8">D71</text>
<text x="281.3" y="127.8">D57</text>
<text x="313" y="131.3">GND</text>
<text x="313" y="127.8">QCLK</text>
<text x="348.3" y="131.3">D42</text>
<text x="348.3" y="127.8">URX</text>
<text x="150.7" y="133.1">QD3</text>
<text x="150.7" y="136.6">QD1</text>
<text x="186" y="136.6">GND</text>
<text x="186" y="133.1">D41</text>
<text x="313" y="134.8">QD3</text>
<text x="348.3" y="134.8">D41</text>
<text x="150.7" y="140.1">QD0</text>
<text x="150.7" y="143.7">QD2</text>
<text x="186" y="143.7">D39</text>
<text x="186" y="140.1">D40</text>
<text x="313" y="141.9">QD0</text>
<text x="313" y="138.4">QD1</text>
<text x="348.3" y="138.4">GND</text>
<text x="348.3" y="141.9">D40</text>
<text x="150.7" y="147.2">GND</text>
<text x="186" y="147.2">D38</text>
<text x="313" y="148.9">GND</text>
<text x="313" y="145.4">QD2</text>
<text x="348.3" y="145.4">D39</text>
<text x="348.3" y="148.9">D38</text>
<text x="150.7" y="150.7">D32</text>
<text x="186" y="150.7">D37</text>
<text x="313" y="152.5">D32</text>
<text x="348.3" y="152.5">D37</text>
<text x="57.4" y="193.2" transform="rotate(-90 57.4 193.2)">D6</text>
<text x="92.7" y="193.2" transform="rotate(-90 92.7 193.2)">D7</text>
<text x="153.3" y="195.3">1</text>
<text x="162.4" y="195.3">2</text>
<text x="211.5" y="195.3">1</text>
<text x="220.6" y="195.3">2</text>
<text x="145.5" y="205.4">D2</text>
<text x="153.3" y="205.9">3</text>
<text x="162.4" y="205.9">4</text>
<text x="168.4" y="205.4">D2</text>
<text x="201.9" y="205.4">NRST 3</text>
<text x="220.6" y="205.9">4</text>
<text x="226.6" y="205.4">NRST</text>
<text x="477.1" y="216">5V</text>
<text x="450.3" y="218.3">VBUS</text>
<text x="452.7" y="221.8">CC2</text>
<text x="462.4" y="216.5">A9</text>
<text x="462.4" y="220">B5</text>
<text x="153.3" y="223.6">1</text>
<text x="162.4" y="223.6">2</text>
<text x="211.5" y="223.6">1</text>
<text x="220.6" y="223.6">2</text>
<text x="247.8" y="226.6">NRST2</text>
<text x="366.1" y="225" transform="rotate(-90 366.1 225)">GND</text>
<text x="369.6" y="225" transform="rotate(-90 369.6 225)">GND</text>
<text x="373.2" y="225" transform="rotate(-90 373.2 225)">GND</text>
<text x="376.7" y="225" transform="rotate(-90 376.7 225)">3V3</text>
<text x="380.2" y="225" transform="rotate(-90 380.2 225)">3V3</text>
<text x="383.8" y="225" transform="rotate(-90 383.8 225)">3V3</text>
<text x="387.3" y="225" transform="rotate(-90 387.3 225)">5V</text>
<text x="390.8" y="225" transform="rotate(-90 390.8 225)">5V</text>
<text x="435.5" y="223.6">7</text>
<text x="440" y="225">EH</text>
<text x="452.7" y="225.3">CC1</text>
<text x="462.4" y="223.6">A5</text>
<text x="462.4" y="227.1">B9</text>
<text x="145.5" y="233.6">A2</text>
<text x="168.4" y="233.6">A2</text>
<text x="200.1" y="233.6">NRST2</text>
<text x="226.6" y="233.6">NRST2</text>
<text x="450.3" y="228.8">VBUS</text>
<text x="153.3" y="234.1">3</text>
<text x="162.4" y="234.1">4</text>
<text x="211.5" y="234.1">3</text>
<text x="220.6" y="234.1">4</text>
<text x="170.3" y="267.3" transform="rotate(-90 170.3 267.3)">3V3</text>
<text x="507" y="275.9">3V3</text>
<text x="442.4" y="292.3">4</text>
<text x="458.6" y="290.6">VIN</text>
<text x="465.9" y="288.8">3</text>
<text x="465.9" y="292.3">2</text>
<text x="478.8" y="291.8">3V3B</text>
<text x="445.9" y="294.1">VOUT VOUT</text>
<text x="141.9" y="304.2">D41</text>
<text x="151.4" y="304.7">2</text>
<text x="174.3" y="304.7">2</text>
<text x="141.9" y="307.7">3V3</text>
<text x="154.9" y="306.5">DQ</text>
<text x="177.8" y="306.5">DQ</text>
</g>
<g font-size="3.2">
<text x="166.6" y="52.1">2</text>
<text x="177.3" y="52.1">1</text>
<text x="330" y="53.9">1</text>
<text x="338.5" y="53.9">2</text>
<text x="99.1" y="59.2">2</text>
<text x="107.6" y="59.2">1</text>
<text x="166.6" y="55.6">4</text>
<text x="166.6" y="59.2">6</text>
<text x="177.3" y="55.6">3</text>
<text x="177.3" y="59.2">5</text>
<text x="330" y="57.4">3</text>
<text x="338.5" y="57.4">4</text>
<text x="99.1" y="62.7">4</text>
<text x="107.6" y="62.7">3</text>
<text x="166.6" y="62.7">8</text>
<text x="177.3" y="62.7">7</text>
<text x="261.2" y="60.9">1</text>
<text x="261.2" y="64.5">3</text>
<text x="269.7" y="60.9">2</text>
<text x="269.7" y="64.5">4</text>
<text x="330" y="60.9">5</text>
<text x="330" y="64.5">7</text>
<text x="338.5" y="60.9">6</text>
<text x="338.5" y="64.5">8</text>
<text x="99.1" y="66.2">6</text>
<text x="99.1" y="69.7">8</text>
<text x="107.6" y="66.2">5</text>
<text x="107.6" y="69.7">7</text>
<text x="166.6" y="66.2">10</text>
<text x="166.6" y="69.7">12</text>
<text x="175.3" y="69.7">11</text>
<text x="177.3" y="66.2">9</text>
<text x="261.2" y="68">5</text>
<text x="261.2" y="71.5">7</text>
<text x="269.7" y="68">6</text>
<text x="269.7" y="71.5">8</text>
<text x="330" y="68">9</text>
<text x="330" y="71.5">11</text>
<text x="336.5" y="68">10</text>
<text x="336.5" y="71.5">12</text>
<text x="99.1" y="73.3">10</text>
<text x="99.1" y="76.8">12</text>
<text x="105.6" y="76.8">11</text>
<text x="107.6" y="73.3">9</text>
<text x="166.6" y="73.3">14</text>
<text x="166.6" y="76.8">16</text>
<text x="175.3" y="73.3">13</text>
<text x="175.3" y="76.8">15</text>
<text x="261.2" y="75">9</text>
<text x="267.7" y="75">10</text>
<text x="330" y="75">13</text>
<text x="336.5" y="75">14</text>
<text x="99.1" y="80.3">14</text>
<text x="99.1" y="83.9">16</text>
<text x="105.6" y="80.3">13</text>
<text x="105.6" y="83.9">15</text>
<text x="166.6" y="80.3">18</text>
<text x="166.6" y="83.9">20</text>
<text x="175.3" y="80.3">17</text>
<text x="175.3" y="83.9">19</text>
<text x="261.2" y="78.6">11</text>
<text x="261.2" y="82.1">13</text>
<text x="267.7" y="78.6">12</text>
<text x="267.7" y="82.1">14</text>
<text x="330" y="78.6">15</text>
<text x="330" y="82.1">17</text>
<text x="336.5" y="78.6">16</text>
<text x="336.5" y="82.1">18</text>
<text x="261.2" y="85.6">15</text>
<text x="267.7" y="85.6">16</text>
<text x="330" y="85.6">19</text>
<text x="336.5" y="85.6">20</text>
<text x="396.5" y="85.3">1</text>
<text x="396.5" y="89.5">2</text>
<text x="396.5" y="93">3</text>
<text x="396.5" y="96.6">4</text>
<text x="98.9" y="103.3">2</text>
<text x="98.9" y="106.8">4</text>
<text x="107.5" y="103.3">1</text>
<text x="107.5" y="106.8">3</text>
<text x="167.7" y="103.3">2</text>
<text x="167.7" y="106.8">4</text>
<text x="176.2" y="103.3">1</text>
<text x="176.2" y="106.8">3</text>
<text x="261.2" y="105">1</text>
<text x="269.7" y="105">2</text>
<text x="330" y="105">1</text>
<text x="338.5" y="105">2</text>
<text x="98.9" y="110.3">6</text>
<text x="98.9" y="113.8">8</text>
<text x="107.5" y="110.3">5</text>
<text x="107.5" y="113.8">7</text>
<text x="167.7" y="110.3">6</text>
<text x="167.7" y="113.8">8</text>
<text x="176.2" y="110.3">5</text>
<text x="176.2" y="113.8">7</text>
<text x="261.2" y="108.5">3</text>
<text x="261.2" y="112.1">5</text>
<text x="269.7" y="108.5">4</text>
<text x="269.7" y="112.1">6</text>
<text x="330" y="108.5">3</text>
<text x="330" y="112.1">5</text>
<text x="338.5" y="108.5">4</text>
<text x="338.5" y="112.1">6</text>
<text x="98.9" y="117.4">10</text>
<text x="107.5" y="117.4">9</text>
<text x="167.7" y="117.4">10</text>
<text x="176.2" y="117.4">9</text>
<text x="261.2" y="115.6">7</text>
<text x="261.2" y="119.1">9</text>
<text x="267.7" y="119.1">10</text>
<text x="269.7" y="115.6">8</text>
<text x="330" y="115.6">7</text>
<text x="330" y="119.1">9</text>
<text x="336.5" y="119.1">10</text>
<text x="338.5" y="115.6">8</text>
<text x="98.9" y="120.9">12</text>
<text x="98.9" y="124.4">14</text>
<text x="105.4" y="120.9">11</text>
<text x="105.4" y="124.4">13</text>
<text x="167.7" y="120.9">12</text>
<text x="167.7" y="124.4">14</text>
<text x="174.2" y="120.9">11</text>
<text x="174.2" y="124.4">13</text>
<text x="261.2" y="122.7">11</text>
<text x="267.7" y="122.7">12</text>
<text x="330" y="122.7">11</text>
<text x="336.5" y="122.7">12</text>
<text x="98.9" y="128">16</text>
<text x="105.4" y="128">15</text>
<text x="167.7" y="128">16</text>
<text x="167.7" y="131.5">18</text>
<text x="174.2" y="128">15</text>
<text x="174.2" y="131.5">17</text>
<text x="261.2" y="126.2">13</text>
<text x="261.2" y="129.7">15</text>
<text x="267.7" y="126.2">14</text>
<text x="267.7" y="129.7">16</text>
<text x="330" y="126.2">13</text>
<text x="330" y="129.7">15</text>
<text x="336.5" y="126.2">14</text>
<text x="336.5" y="129.7">16</text>
<text x="167.7" y="135">20</text>
<text x="174.2" y="135">19</text>
<text x="330" y="133.2">17</text>
<text x="330" y="136.8">19</text>
<text x="336.5" y="133.2">18</text>
<text x="336.5" y="136.8">20</text>
<text x="167.7" y="138.5">22</text>
<text x="167.7" y="142.1">24</text>
<text x="174.2" y="138.5">21</text>
<text x="174.2" y="142.1">23</text>
<text x="330" y="140.3">21</text>
<text x="330" y="143.8">23</text>
<text x="336.5" y="140.3">22</text>
<text x="336.5" y="143.8">24</text>
<text x="167.7" y="145.6">26</text>
<text x="167.7" y="149.1">28</text>
<text x="174.2" y="145.6">25</text>
<text x="174.2" y="149.1">27</text>
<text x="330" y="147.4">25</text>
<text x="336.5" y="147.4">26</text>
<text x="167.7" y="152.6">30</text>
<text x="174.2" y="152.6">29</text>
<text x="330" y="150.9">27</text>
<text x="330" y="154.4">29</text>
<text x="336.5" y="150.9">28</text>
<text x="336.5" y="154.4">30</text>
<text x="368.4" y="210.3" transform="rotate(-90 368.4 210.3)">1</text>
<text x="371.9" y="210.3" transform="rotate(-90 371.9 210.3)">2</text>
<text x="375.5" y="210.3" transform="rotate(-90 375.5 210.3)">3</text>
<text x="379" y="210.3" transform="rotate(-90 379 210.3)">4</text>
<text x="382.5" y="210.3" transform="rotate(-90 382.5 210.3)">5</text>
<text x="386" y="210.3" transform="rotate(-90 386 210.3)">6</text>
<text x="389.6" y="210.3" transform="rotate(-90 389.6 210.3)">7</text>
<text x="393.1" y="210.3" transform="rotate(-90 393.1 210.3)">8</text>
<text x="451.9" y="214.7">GND</text>
<text x="462.4" y="213">A12</text>
<text x="261.9" y="228.5">1</text>
<text x="261.9" y="232">2</text>
<text x="451.9" y="232.4">GND</text>
<text x="462.4" y="230.6">B12</text>
<text x="368.4" y="236.7" transform="rotate(-90 368.4 236.7)">1</text>
<text x="371.9" y="236.7" transform="rotate(-90 371.9 236.7)">2</text>
<text x="375.5" y="236.7" transform="rotate(-90 375.5 236.7)">3</text>
<text x="379" y="236.7" transform="rotate(-90 379 236.7)">4</text>
<text x="382.5" y="236.7" transform="rotate(-90 382.5 236.7)">5</text>
<text x="386" y="236.7" transform="rotate(-90 386 236.7)">6</text>
<text x="389.6" y="236.7" transform="rotate(-90 389.6 236.7)">7</text>
<text x="393.1" y="236.7" transform="rotate(-90 393.1 236.7)">8</text>
<text x="522.2" y="277.9">1</text>
<text x="522.2" y="281.4">2</text>
<text x="522.2" y="284.9">3</text>
<text x="457.2" y="297.6">GND</text>
<text x="465.9" y="295.9">1</text>
<text x="151.4" y="301.2">1</text>
<text x="154.9" y="302.9">GND</text>
<text x="174.3" y="301.2">1</text>
<text x="177.8" y="302.9">GND</text>
</g>
<g font-size="3.2" fill="#f00">
<text x="151.4" y="308.2">3</text>
<text x="154.9" y="310">VDD</text>
<text x="174.3" y="308.2">3</text>
<text x="177.8" y="310">VDD</text>
</g>
</svg>
